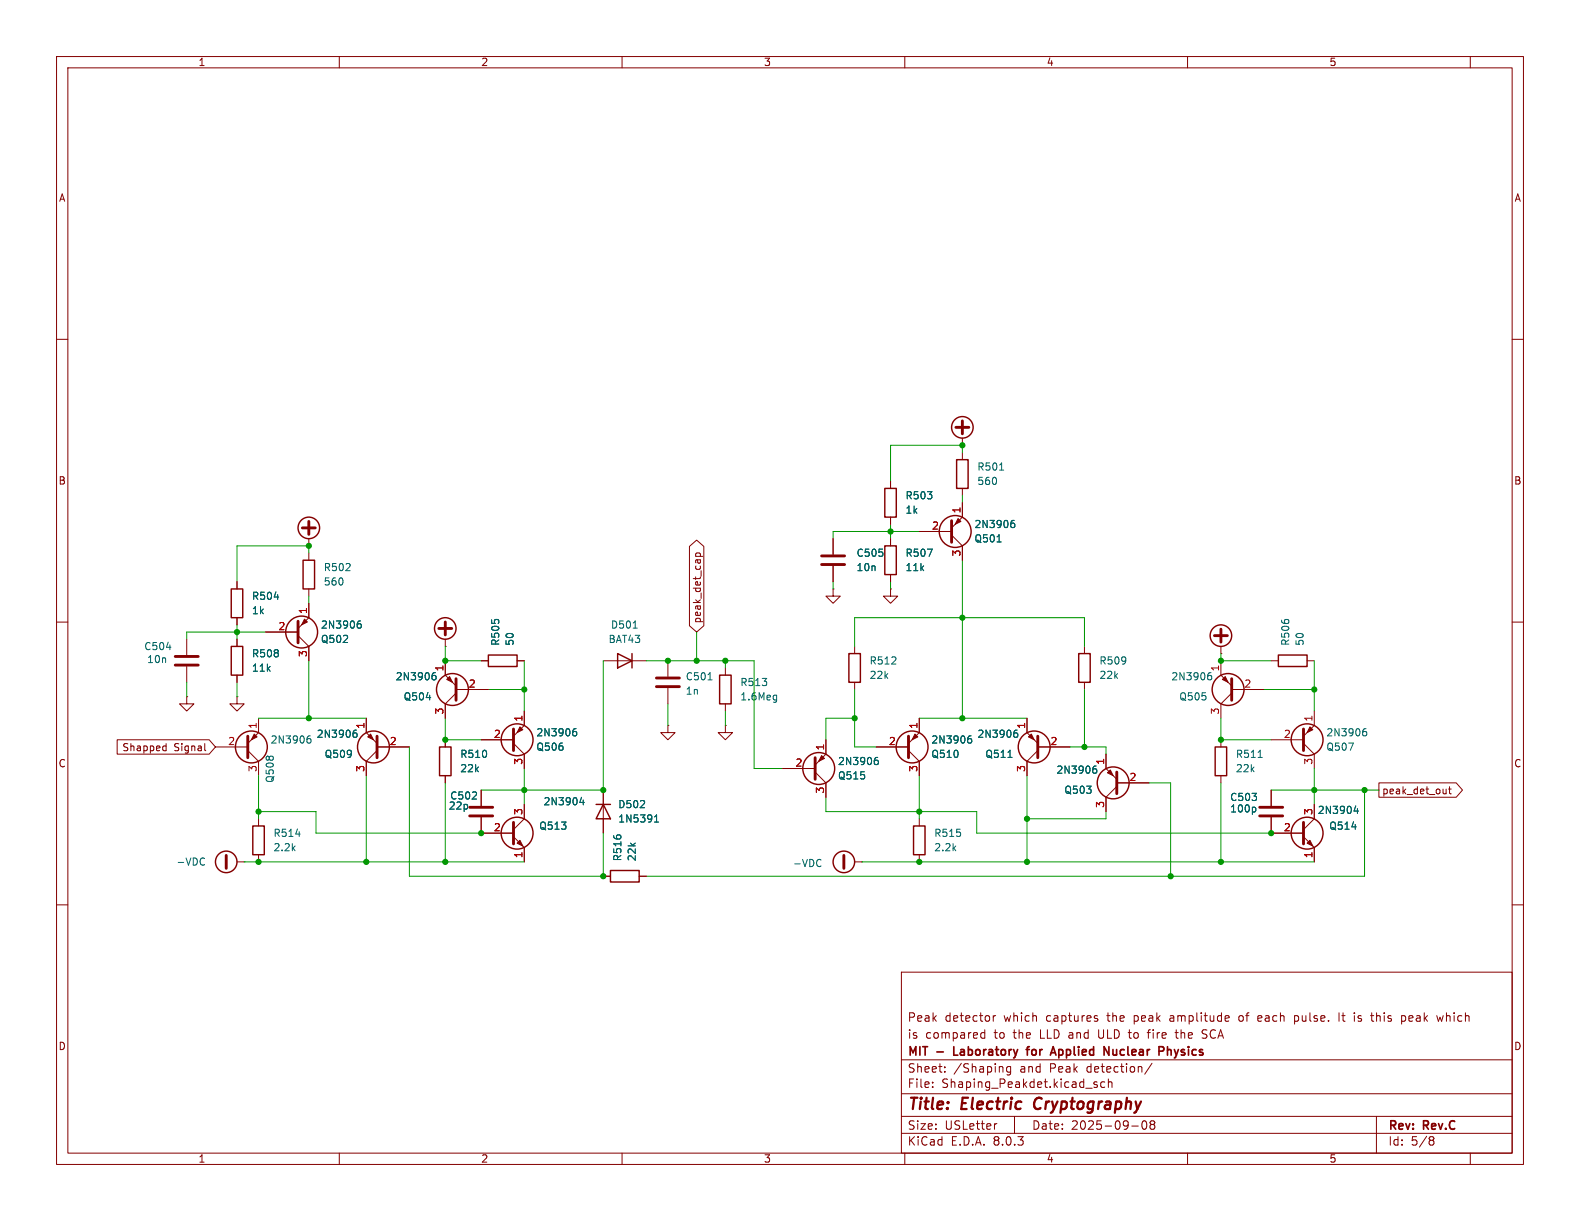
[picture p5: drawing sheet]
<svg xmlns="http://www.w3.org/2000/svg" width="279mm" height="216mm" viewBox="0 0 279 216" stroke-linecap="round" stroke-linejoin="round" font-family="sans-serif">
<g fill="none" stroke="#840000" stroke-width=".18">
<path d="M10 10h259.4v195.9h-259.4zM12 12h255.4v191.9h-255.4zM60 10v2M110 10v2M160 10v2M210 10v2M260 10v2M10 60h2M267.4 60h2M170.2 78.7h.1M170.2 77.5v1.2M54.6 96.5h.1"/>
<path d="M54.6 95.3v1.2M54.6 97.8v1.3M121.9 96.6l1.3-1.1 1.3 1.1v14l-1.3 1.2-1.3-1.2zM123 98.4h1.3M123.1 98.4l-.1-.4 .3-.2 .5 .1v.5M147.3 95.3v2.7M157.5 85.1v1.3M157.5 91.4v1.3M157.5 95.3v1.2M162.6 94h5.7M168.3 94.6l1.9 1.9v2.6M170.2 88.9v2.5l-1.9 1.9"/>
<path d="M170.2 80v1.3M170.2 86.4v1.2M10 110h2M33 113v2.8M33 117.9v2.8M41.9 102.9v1.2M41.9 109.2v1.3M41.9 113v1.3M41.9 119.4v1.3M47 111.8h5.7M52.7 112.4l1.9 1.9v2.5M54.6 106.7v2.5l-1.9 1.9"/>
<path d="M54.6 104.1v1.3M78.7 114.3h.1M78.7 116.8v2.6l1.9 1.9M78.7 113v1.3M85.1 116.8h1.3M91.4 116.8h1.3M106.7 116.8h7.6M118.1 116.8v2.8M128.3 118.1v1.3M147.3 104.1v1.3h1.3l-1.3 1.3-1.3-1.3h1.3M147.3 104.1h.1M147.3 100.1v2.8"/>
<path d="M151.1 114.3v1.3M157.5 104.1v1.3h1.2l-1.2 1.3-1.3-1.3h1.3M157.5 104.1h.1M157.5 101.6v1.3M191.8 114.3v1.3M215.9 116.8v2.6l1.9 1.9M215.9 115.6h.1M215.9 114.3v1.3M224.8 116.8h1.3M231.1 116.8h1.3M267.4 110h2M20.7 130.8h16.3l1.1 1.3-1.1 1.3h-16.3z"/>
<path d="M29 131.9l.4 .1M29.4 131.5v1.3M29.4 132.7l-.4 .1M33 123.2v1.3h1.3l-1.3 1.2-1.3-1.2h1.3M33 123.2h.1M36.2 131.5v1.1l.2 .2M38.1 132.1h5.7M41.9 123.2v1.3h1.3l-1.3 1.2-1.3-1.2h1.3M41.9 123.2h.1M43.8 132.7l1.9 1.9v2.6M45.7 127v2.5l-1.9 1.9M64.8 127v2.5l1.9 1.9"/>
<path d="M66.7 132.7l-1.9 1.9v2.6M66.7 132.1h5.7M78.7 130.8v1.3M78.7 137.2v1.2M80.6 121.9h5.8M80.6 122.6l-1.9 1.9v2.5M85.1 130.8h5.7M85.1 139.7v2.8M90.8 131.4l1.9 2v2.5M92.7 125.7v2.6l-1.9 1.9M106.7 139.7v7.6M118.1 128.3v1.2h1.3l-1.3 1.3-1.3-1.3h1.3"/>
<path d="M118.1 128.3h.1M118.1 121.7v2.8M128.3 128.3v1.2h1.2l-1.2 1.3-1.3-1.3h1.3M128.3 128.3h.1M128.3 124.5v1.2M138.4 135.9h5.7M144.1 136.5l1.9 1.9v2.6M146 130.8v2.6l-1.9 1.9M151.1 120.7v1.2M154.9 132.1h5.8M160.7 132.7l1.9 1.9v2.6M162.6 127v2.5l-1.9 1.9"/>
<path d="M181.6 127v2.5l1.9 1.9M183.5 132.1h5.7M183.5 132.7l-1.9 1.9v2.6M191.8 120.7v1.2M195.6 133.4v2.5l1.9 1.9M197.5 139.1l-1.9 1.9v2.5M197.5 138.4h5.7M215.9 130.8v1.3M215.9 137.2v1.2M217.8 122.6l-1.9 1.9v2.5M217.8 121.9h5.7M224.8 130.8h5.7"/>
<path d="M224.8 139.7v2.8M230.5 131.4l1.9 2v2.5M232.4 125.7v2.6l-1.9 1.9M243.8 138.4h13.7l1.1 1.3-1.1 1.3h-13.7zM255.7 139.5v.9M256.1 139.5h.5M256.3 139.1v1.1l.3 .2M10 160h2M41.9 152.4h1.3M43.2 152.4h.1M45.7 144.8v1.3M45.7 151.1v1.3"/>
<path d="M85.1 144.5v2.8h5.7M90.8 148l1.9 1.9v2.5M92.7 142.2v2.6l-1.9 1.9M106.7 154.9h1.2M113 154.9h1.3M151.1 152.4h1.3M152.4 152.4h.1M162.6 144.8v1.3M162.6 151.1v1.3M224.8 144.5v2.8h5.7M230.5 148l1.9 1.9v2.5M232.4 142.2v2.6l-1.9 1.9"/>
<path d="M255.7 140.2l-.2 .2M267.4 160h2M159.4 171.9h108v32h-108zM175.6 179.6v1M176.1 179.6l-.3 .1-.2 .2M193.7 179.6l.4 .1M216.9 179.6l.4 .1 .1 .2-.8 .2M219.1 179.7v.7M222.9 179.6h-.3l-.2 .2 .1 .7 .4 .1M223.1 179.9l-.7 .2M228.9 179.6v1.5M229.4 179.6l-.5 .1"/>
<path d="M236.8 179.1v1.5M237.3 179.6h.6M240.2 179.7v.3M247.9 179.7l.4-.1 .3 .3v.4l-.2 .2h-.5M255.2 179.6l-.3 1-.3-.7M159.4 197.4h108M159.4 193.4h108M159.4 187.4h108M164.9 192.1v.2M164.9 191.4v.1M167.1 189.4v.2M167.1 188.7v.1"/>
<path d="M173.5 183.4l.2 .2 .4-.1M174.1 182.1v1.5M174.1 182.7l-.4-.1-.2 .1M176.3 198.7l-.3 .1M178.7 188.6v1.2l-.3 .3-.3-.1M178.7 188.7l-.4-.1-.3 .3v.4l.1 .2h.6M179.4 197.4v3M193.4 191.6l.7 .4-.2 .3-.5-.1M193.7 180.1l.4 .1v.2l-.2 .2h-.3M194 191.4l-.4-.1-.2 .2M195.4 191.4l-.5-.1-.3 .3v.4l.2 .2h.6M196 191.4l.2-.1 .4 .1v.9"/>
<path d="M196 190.8v1.5M200.1 199.1h1.2M202.1 198.3a.81 .81 0 0 0 .3 1.4l.2-.2 .2-.4-.2-.8M202.9 182.6h.5M203.3 182.1l-.2 .2v1.3M203.6 198.8l-.2 .3v.3l.2 .3 .5-.1 .1-.2-.1-.4-.2-.2M203.6 198.8l-.2-.3 .2-.3 .5 .1 .1 .2-.3 .3M203.6 198.8h.3M203.7 188l-1.3 1.9M207.8 182.6h.6M208 182.1v1.3l.4 .2M212.6 183.5l.5 .1"/>
<path d="M213.2 182.1h-.3l-.3 .3 .1 .3 .4 .2M217.3 180.5l-.4 .1M228.9 180.5l.5 .1M240.1 180.5l.2 .1M243.4 197.4v6.5M60 203.9v2M110 203.9v2M159.4 200.4h108M160 203.9v2M210 203.9v2M253 201h.3l.3 .3-.3 .3M253 201.6h.3"/>
<path d="M253.3 201.6l.2 .2 .1 .4-.3 .3h-.3M260 203.9v2"/>
</g>
<path d="M183.2 194.4a1.27 1.27 0 0 0-.1 1.6" fill="none" stroke="#840000" stroke-width=".4"/>
<path d="M168.7 185.1v1.5h.7M181.5 185.6h.5M182 185.1l-.3 .2v1.3M185.9 186.1h.7M186.2 185.1l.5 1.5M195.2 185.1l.9 1.5v-1.5M196.8 185.6v.8l.1 .1 .3 .1M206.5 185.7l.2-.1h.3l.1 1M206.5 185.1v1.5" fill="none" stroke="#840000" stroke-width=".3"/>
<g fill="none" stroke="#840000" stroke-width=".25">
<path d="M53.6 99.1h2v5h-2zM156.5 96.5h2v5.1h-2zM156.5 86.4h2v5h-2zM169.2 81.3h2v5.1h-2zM40.9 104.1h2v5.1h-2zM40.9 114.3h2v5.1h-2zM86.4 115.8h5v2.1h-5zM109.2 115.6l2.6 1.2-2.6 1.3zM111.8 115.6v2.5M127.3 119.4h2v5.1h-2zM150.1 115.6h2v5.1h-2zM190.8 115.6h2v5.1h-2z"/>
<path d="M226.1 115.8h5v2.1h-5zM77.7 132.1h2.1v5.1h-2.1zM214.9 132.1h2v5.1h-2zM44.7 146.1h2v5h-2zM105.4 142.2h2.5M106.7 142.2l1.2 2.6h-2.5zM107.9 153.9h5.1v2.1h-5.1zM161.5 146.1h2.1v5h-2.1z"/>
<circle cx="170.2" cy="75.6" r="1.9"/>
<circle cx="54.6" cy="93.3" r="1.9"/>
<circle cx="168.9" cy="94" r="2.82"/>
<circle cx="53.3" cy="111.8" r="2.82"/>
<circle cx="78.7" cy="111.1" r="1.9"/>
<circle cx="215.9" cy="112.4" r="1.9"/>
<circle cx="44.4" cy="132.1" r="2.82"/>
<circle cx="66" cy="132.1" r="2.82"/>
<circle cx="80" cy="121.9" r="2.82"/>
<circle cx="91.4" cy="130.8" r="2.82"/>
<circle cx="144.8" cy="135.9" r="2.82"/>
<circle cx="161.3" cy="132.1" r="2.82"/>
<circle cx="182.9" cy="132.1" r="2.82"/>
<circle cx="196.8" cy="138.4" r="2.82"/>
<circle cx="217.2" cy="121.9" r="2.82"/>
<circle cx="231.1" cy="130.8" r="2.82"/>
<circle cx="40" cy="152.4" r="1.9"/>
<circle cx="91.4" cy="147.3" r="2.82"/>
<circle cx="149.2" cy="152.4" r="1.9"/>
<circle cx="231.1" cy="147.3" r="2.82"/>
</g>
<g fill="none" stroke="#006464" stroke-width=".18">
<path d="M164 97.1h.8l-.5 1.3M176.3 95.8h.7M176.8 83.1h.7M178.9 92.6l.3-.1 .3 .2-.2 .5h-.4M179.3 92l-.4 .1M29.4 114.5h.8M48.5 105.6h.8M63.3 110.3h.3l.3 .2-.1 .5h-.5M63.8 109.8l-.5 .1M76.5 119.5l.4-.1 .2 .3-.1 .5h-.5M76.6 119v.1M112 111.1h.7"/>
<path d="M213.7 119.5l.3-.1 .3 .3-.1 .5h-.5M213.8 119l-.1 .1M54.4 130.7l.4-.1 .2 .2-.1 .5h-.5M54.9 130.1l-.4 .1M62.5 129.6h.4l.2 .2-.1 .5h-.5M62.7 129.2h-.1M101.4 129.4l.3-.1 .3 .3-.1 .5h-.5M101.9 128.8l-.5 .2M125.2 120.2h.7M137.2 122.9l.1 .1M137.3 122.9v1.1l-.1 .1M137.3 123.7l-.1 .1"/>
<path d="M154.7 134.5l.4-.1 .2 .3-.1 .4h-.5M155.2 133.9l-.4 .2M171.2 130.7l.4-.1 .2 .2-.1 .5h-.5M171.7 130.1l-.4 .1M178.2 133.9h.8M179.4 129.6h.3l.3 .2-.1 .5h-.5M179.5 129.2h-.1M193.4 136l.3-.1 .3 .3-.2 .5h-.4M193.5 135.5l-.1 .1M222.5 133.9h.7M241.1 129.4l.3-.1 .3 .3-.1 .5h-.5M241.6 128.8l-.5 .2"/>
<path d="M35.9 151.7l.3 .1M36.2 152.9l-.3 .1M52.3 147.5h.8M102.8 141l-.3 .9h.8M103.1 141.5v.8M115.7 145.4h.8M115.7 144.5l.4-.4v1.3M144.9 152l.3 .1M145.2 153.1l-.3 .1M221.8 142.7l.3 .3v.3l-.3 .3M239.7 142.5l-.3 .9h.8M240 143v.8"/>
</g>
<g fill="none" stroke="#840000" stroke-width=".51">
<path d="M169 75.6h2.3M170.2 74.4v2.3M53.5 93.3h2.3M54.6 92.2v2.3M145.3 99.8h4.1M145.3 98.3h4.1M168.3 92.1v3.8M31 117.6h4.1M31 116.1h4.1M52.7 109.9v3.8M77.6 111.1h2.3M78.7 110v2.3"/>
<path d="M116.1 119.9h4M214.8 112.4h2.2M215.9 111.3v2.2M43.8 130.2v3.8M66.7 130.2v3.8M80.6 120v3.8M90.8 128.9v3.8M116.1 121.4h4M144.1 134v3.8M160.7 130.2v3.8M183.5 130.2v3.8M197.5 136.5v3.8"/>
<path d="M217.8 120v3.8M230.5 128.9v3.8M40 151.3v2.2M83.1 144.3h4M83.1 142.7h4M90.8 145.4v3.8M149.2 151.3v2.2M222.8 144.3h4M222.8 142.7h4M230.5 145.4v3.8"/>
</g>
<g fill="#840000" stroke="#840000" stroke-width=".18">
<path d="M216.2 120.1l.5-.5 .5 1.1z"/>
<path d="M231.6 128.5l.6 .5-1.1 .5z"/>
<path d="M231.1 149.1l.5-.5 .6 1z"/>
<path d="M169.4 91.7l.5 .5-1 .5z"/>
<path d="M91.4 149.1l.5-.5 .6 1z"/>
<path d="M79 120.1l.5-.5 .5 1.1z"/>
<path d="M65 130.3l.5-.5 .5 1z"/>
<path d="M45 129.8l.5 .5-1.1 .5z"/>
<path d="M53.8 109.5l.6 .5-1.1 .5z"/>
<path d="M91.9 128.5l.6 .5-1.1 .5z"/>
<path d="M161.8 129.8l.5 .5-1 .5z"/>
<path d="M195.8 136.7l.5-.6 .5 1.1z"/>
<path d="M181.9 130.3l.5-.5 .5 1z"/>
<path d="M145.3 133.6l.5 .5-1 .5z"/>
</g>
<g fill="none" stroke="#009600" stroke-width=".18">
<path d="M54.6 97.8v-1.3h-12.7v6.4M157.5 92.7v2.6M162.6 94h-15.3v1.3M170.2 80v-1.3h-12.7v6.4M170.2 87.6v1.3M170.2 99.1v27.9M41.9 110.5v2.5M47 111.8h-14v1.2M54.6 105.4v1.3M54.6 116.8v10.2M78.7 114.3v2.5h6.4M92.7 116.8v8.9"/>
<path d="M106.7 116.8v22.9h-21.6M114.3 116.8h19v19.1h5.1M123.2 111.8v5M128.3 116.8v1.3M147.3 102.9v1.2M151.1 114.3v-5.1h40.7v5.1M157.5 102.9v1.2M215.9 115.6v1.2h8.9M232.4 116.8v8.9M33 120.7v2.5M41.9 120.7v2.5M45.7 127h19.1"/>
<path d="M45.7 137.2v7.6M64.8 137.2v15.2M72.4 132.1v22.8h34.3v-7.6M78.7 127v3.8h6.4M78.7 138.4v14M86.4 121.9h6.3M92.7 135.9v6.3M118.1 124.5v3.8M128.3 125.7v2.6M151.1 127h-5.1v3.8M151.1 121.9v10.2h3.8M162.6 127h19"/>
<path d="M162.6 137.2v7.6M181.6 137.2v15.2M189.2 132.1h6.4v1.3M191.8 121.9v10.2M203.2 138.4h3.8v16.5M215.9 127v3.8h8.9M215.9 138.4v14M223.5 121.9h8.9M224.8 139.7h19M232.4 135.9v6.3M241.3 139.7v15.2h-127M43.2 152.4h49.5"/>
<path d="M45.7 143.5h10.2v3.8h29.2M146 141v2.5h26.7v3.8h52.1M152.4 152.4h80M195.6 143.5v1.3h-14"/>
</g>
<g fill="#009600" stroke="#009600" stroke-width=".18">
<circle cx="78.7" cy="130.8" r=".46"/>
<circle cx="85.1" cy="147.3" r=".46"/>
<circle cx="78.7" cy="152.4" r=".46"/>
<circle cx="78.7" cy="116.8" r=".46"/>
<circle cx="64.8" cy="152.4" r=".46"/>
<circle cx="92.7" cy="139.7" r=".46"/>
<circle cx="92.7" cy="121.9" r=".46"/>
<circle cx="123.2" cy="116.8" r=".46"/>
<circle cx="118.1" cy="116.8" r=".46"/>
<circle cx="106.7" cy="154.9" r=".46"/>
<circle cx="106.7" cy="139.7" r=".46"/>
<circle cx="181.6" cy="144.8" r=".46"/>
<circle cx="162.6" cy="152.4" r=".46"/>
<circle cx="170.2" cy="109.2" r=".46"/>
<circle cx="162.6" cy="143.5" r=".46"/>
<circle cx="128.3" cy="116.8" r=".46"/>
<circle cx="181.6" cy="152.4" r=".46"/>
<circle cx="207" cy="154.9" r=".46"/>
<circle cx="215.9" cy="152.4" r=".46"/>
<circle cx="191.8" cy="132.1" r=".46"/>
<circle cx="215.9" cy="130.8" r=".46"/>
<circle cx="41.9" cy="111.8" r=".46"/>
<circle cx="54.6" cy="96.5" r=".46"/>
<circle cx="45.7" cy="143.5" r=".46"/>
<circle cx="45.7" cy="152.4" r=".46"/>
<circle cx="54.6" cy="127" r=".46"/>
<circle cx="151.1" cy="127" r=".46"/>
<circle cx="170.2" cy="127" r=".46"/>
<circle cx="157.5" cy="94" r=".46"/>
<circle cx="170.2" cy="78.7" r=".46"/>
<circle cx="224.8" cy="147.3" r=".46"/>
<circle cx="241.3" cy="139.7" r=".46"/>
<circle cx="232.4" cy="139.7" r=".46"/>
<circle cx="232.4" cy="121.9" r=".46"/>
<circle cx="215.9" cy="116.8" r=".46"/>
</g>
<g font-size="2.8" fill="#840000">
<text x="160.4" y="196.8">Title:</text>
<text x="170.1" y="196.8">Electric</text>
<text x="183.7" y="196.8">Cryptography</text>
</g>
<g font-size="2.1" fill="#840000">
<text x="160.4" y="183.9">is</text>
<text x="160.4" y="180.9">Peak</text>
<text x="163.6" y="183.9">compared</text>
<text x="167.1" y="180.9">detector</text>
<text x="175.9" y="183.9">to</text>
<text x="177.6" y="180.9">which</text>
<text x="179.4" y="183.9">the</text>
<text x="184.2" y="183.9">LLD and</text>
<text x="185.2" y="180.9">captures</text>
<text x="194.8" y="183.9">ULD to</text>
<text x="196.1" y="180.9">the</text>
<text x="200.9" y="180.9">peak</text>
<text x="203.9" y="183.9">fire</text>
<text x="207.4" y="180.9">amplitude</text>
<text x="209" y="183.9">the</text>
<text x="213.8" y="183.9">SCA</text>
<text x="219.8" y="180.9">of</text>
<text x="223.3" y="180.9">each</text>
<text x="229.9" y="180.9">pulse.</text>
<text x="237.9" y="180.9">It</text>
<text x="240.8" y="180.9">is</text>
<text x="244" y="180.9">this</text>
<text x="249.4" y="180.9">peak</text>
<text x="256" y="180.9">which</text>
<text x="160.4" y="189.9">Sheet:</text>
<text x="160.4" y="187.1">MIT</text>
<text x="165.7" y="187.1">-</text>
<text x="168.6" y="189.9">/Shaping</text>
<text x="169.3" y="187.1">Laboratory</text>
<text x="180.4" y="189.9">and</text>
<text x="182.9" y="187.1">for</text>
<text x="185.8" y="189.9">Peak</text>
<text x="187.8" y="187.1">Applied</text>
<text x="192.5" y="189.9">detection/</text>
<text x="197.7" y="187.1">Nuclear</text>
<text x="208" y="187.1">Physics</text>
<text x="160.4" y="192.6">File:</text>
<text x="166.5" y="192.6">Shaping_Peakdet.kicad_sch</text>
<text x="160.4" y="202.8">KiCad</text>
<text x="160.4" y="200">Size:</text>
<text x="167.1" y="200">USLetter</text>
<text x="168.1" y="202.8">E.D.A.</text>
<text x="175.7" y="202.8">8.0.3</text>
<text x="182.4" y="200">Date:</text>
<text x="189.4" y="200">2025-09-08</text>
<text x="245.4" y="200.2">Rev:</text>
<text x="245.4" y="202.8">Id:</text>
<text x="249.5" y="202.8">5/8</text>
<text x="251.8" y="200.2">Rev.C</text>
</g>
<g font-size="1.8" fill="#840000">
<text x="35" y="11.9">1</text>
<text x="85" y="11.9">2</text>
<text x="135" y="11.9">3</text>
<text x="185" y="11.9">4</text>
<text x="235" y="11.9">5</text>
<text x="10.3" y="35.9">A</text>
<text x="267.7" y="35.9">A</text>
<text x="10.3" y="85.9">B</text>
<text x="267.7" y="85.9">B</text>
<text x="124.1" y="110.3" transform="rotate(-90 124.1 110.3)">peak_det_cap</text>
<text x="10.3" y="135.9">C</text>
<text x="21.5" y="133">Shapped</text>
<text x="30.7" y="133">Signal</text>
<text x="267.7" y="135.9">C</text>
<text x="244.3" y="140.7">peak_det_out</text>
<text x="10.3" y="185.9">D</text>
<text x="267.7" y="185.9">D</text>
<text x="35" y="205.8">1</text>
<text x="85" y="205.8">2</text>
<text x="135" y="205.8">3</text>
<text x="185" y="205.8">4</text>
<text x="235" y="205.8">5</text>
</g>
<g font-size="1.8" fill="#006464">
<text x="172.7" y="83.4">R501</text>
<text x="160" y="88.5">R503</text>
<text x="172.7" y="86">560</text>
<text x="160" y="91">1k</text>
<text x="172.2" y="93.6">2N3906</text>
<text x="57.2" y="101.2">R502</text>
<text x="151.4" y="98.7">C505</text>
<text x="151.4" y="101.2">10n</text>
<text x="160" y="98.7">R507</text>
<text x="160" y="101.2">11k</text>
<text x="172.2" y="96.1">Q501</text>
<text x="44.5" y="106.3">R504</text>
<text x="57.2" y="103.7">560</text>
<text x="44.5" y="108.8">1k</text>
<text x="56.7" y="113.9">Q502</text>
<text x="56.7" y="111.4">2N3906</text>
<text x="107.5" y="113.9">BAT43</text>
<text x="107.9" y="111.4">D501</text>
<text x="25.4" y="115.2">C504</text>
<text x="25.9" y="117.4">10n</text>
<text x="44.5" y="116.4">R508</text>
<text x="44.5" y="119">11k</text>
<text x="88.5" y="114.3" transform="rotate(-90 88.5 114.3)">R505</text>
<text x="91" y="114.3" transform="rotate(-90 91 114.3)">50</text>
<text x="153.7" y="117.7">R512</text>
<text x="194.3" y="117.7">R509</text>
<text x="215.6" y="118.8" transform="rotate(-90 215.6 118.8)">1</text>
<text x="228.2" y="114.3" transform="rotate(-90 228.2 114.3)">R506</text>
<text x="230.7" y="114.3" transform="rotate(-90 230.7 114.3)">50</text>
<text x="69.9" y="120.5">2N3906</text>
<text x="71.3" y="124.1">Q504</text>
<text x="121.2" y="120.5">C501</text>
<text x="121.2" y="123">1n</text>
<text x="130.8" y="121.5">R513</text>
<text x="130.8" y="124.1">1.6Meg</text>
<text x="153.7" y="120.2">22k</text>
<text x="194.3" y="120.2">22k</text>
<text x="207" y="120.5">2N3906</text>
<text x="208.4" y="124.1">Q505</text>
<text x="47.8" y="131.7">2N3906</text>
<text x="55.9" y="130.7">2N3906</text>
<text x="94.8" y="130.4">2N3906</text>
<text x="164.6" y="131.7">2N3906</text>
<text x="172.7" y="130.7">2N3906</text>
<text x="234.5" y="130.4">2N3906</text>
<text x="57.3" y="134.2">Q509</text>
<text x="81.3" y="134.2">R510</text>
<text x="81.3" y="136.8">22k</text>
<text x="94.8" y="132.9">Q506</text>
<text x="148.1" y="135.5">2N3906</text>
<text x="164.6" y="134.2">Q510</text>
<text x="174.2" y="134.2">Q511</text>
<text x="186.7" y="137">2N3906</text>
<text x="218.4" y="134.2">R511</text>
<text x="218.4" y="136.8">22k</text>
<text x="234.5" y="132.9">Q507</text>
<text x="48.6" y="138.5" transform="rotate(-90 48.6 138.5)">Q508</text>
<text x="79.3" y="143.4">22p</text>
<text x="79.5" y="141.6">C502</text>
<text x="96" y="142.6">2N3904</text>
<text x="109.2" y="143.1">D502</text>
<text x="148.1" y="138">Q515</text>
<text x="188.1" y="140.6">Q503</text>
<text x="217.4" y="141.8">C503</text>
<text x="217.4" y="143.9">100p</text>
<text x="48.3" y="148.2">R514</text>
<text x="95.3" y="146.9">Q513</text>
<text x="109.2" y="145.6">1N5391</text>
<text x="165.1" y="148.2">R515</text>
<text x="232.9" y="144.1">2N3904</text>
<text x="235" y="146.9">Q514</text>
<text x="31.1" y="153.3">-VDC</text>
<text x="48.3" y="150.7">2.2k</text>
<text x="110.1" y="152.4" transform="rotate(-90 110.1 152.4)">R516</text>
<text x="112.6" y="152.4" transform="rotate(-90 112.6 152.4)">22k</text>
<text x="140.1" y="153.5">-VDC</text>
<text x="165.1" y="150.7">2.2k</text>
</g>
<g font-size="1.8" fill="#a90000">
<text x="164.7" y="93.7">2</text>
<text x="169.9" y="90.9" transform="rotate(-90 169.9 90.9)">1</text>
<text x="169.9" y="98.5" transform="rotate(-90 169.9 98.5)">3</text>
<text x="49.1" y="111.5">2</text>
<text x="54.4" y="108.7" transform="rotate(-90 54.4 108.7)">1</text>
<text x="54.4" y="116.3" transform="rotate(-90 54.4 116.3)">3</text>
<text x="78.5" y="118.8" transform="rotate(-90 78.5 118.8)">1</text>
<text x="82.8" y="121.7">2</text>
<text x="220" y="121.7">2</text>
<text x="40.3" y="131.8">2</text>
<text x="45.5" y="129" transform="rotate(-90 45.5 129)">1</text>
<text x="64.5" y="129" transform="rotate(-90 64.5 129)">1</text>
<text x="68.8" y="131.8">2</text>
<text x="78.5" y="126.4" transform="rotate(-90 78.5 126.4)">3</text>
<text x="87.2" y="130.6">2</text>
<text x="92.5" y="127.7" transform="rotate(-90 92.5 127.7)">1</text>
<text x="157.1" y="131.8">2</text>
<text x="162.3" y="129" transform="rotate(-90 162.3 129)">1</text>
<text x="181.4" y="129" transform="rotate(-90 181.4 129)">1</text>
<text x="185.7" y="131.8">2</text>
<text x="215.6" y="126.4" transform="rotate(-90 215.6 126.4)">3</text>
<text x="226.9" y="130.6">2</text>
<text x="232.2" y="127.7" transform="rotate(-90 232.2 127.7)">1</text>
<text x="45.5" y="136.6" transform="rotate(-90 45.5 136.6)">3</text>
<text x="64.5" y="136.6" transform="rotate(-90 64.5 136.6)">3</text>
<text x="92.5" y="135.3" transform="rotate(-90 92.5 135.3)">3</text>
<text x="140.6" y="135.6">2</text>
<text x="145.8" y="132.8" transform="rotate(-90 145.8 132.8)">1</text>
<text x="162.3" y="136.6" transform="rotate(-90 162.3 136.6)">3</text>
<text x="181.4" y="136.6" transform="rotate(-90 181.4 136.6)">3</text>
<text x="195.3" y="135.3" transform="rotate(-90 195.3 135.3)">1</text>
<text x="232.2" y="135.3" transform="rotate(-90 232.2 135.3)">3</text>
<text x="145.8" y="140.4" transform="rotate(-90 145.8 140.4)">3</text>
<text x="195.3" y="142.9" transform="rotate(-90 195.3 142.9)">3</text>
<text x="199.6" y="138.2">2</text>
<text x="87.2" y="147.1">2</text>
<text x="92.5" y="144.2" transform="rotate(-90 92.5 144.2)">3</text>
<text x="226.9" y="147.1">2</text>
<text x="232.2" y="144.2" transform="rotate(-90 232.2 144.2)">3</text>
<text x="92.5" y="151.8" transform="rotate(-90 92.5 151.8)">1</text>
<text x="232.2" y="151.8" transform="rotate(-90 232.2 151.8)">1</text>
</g>
</svg>
